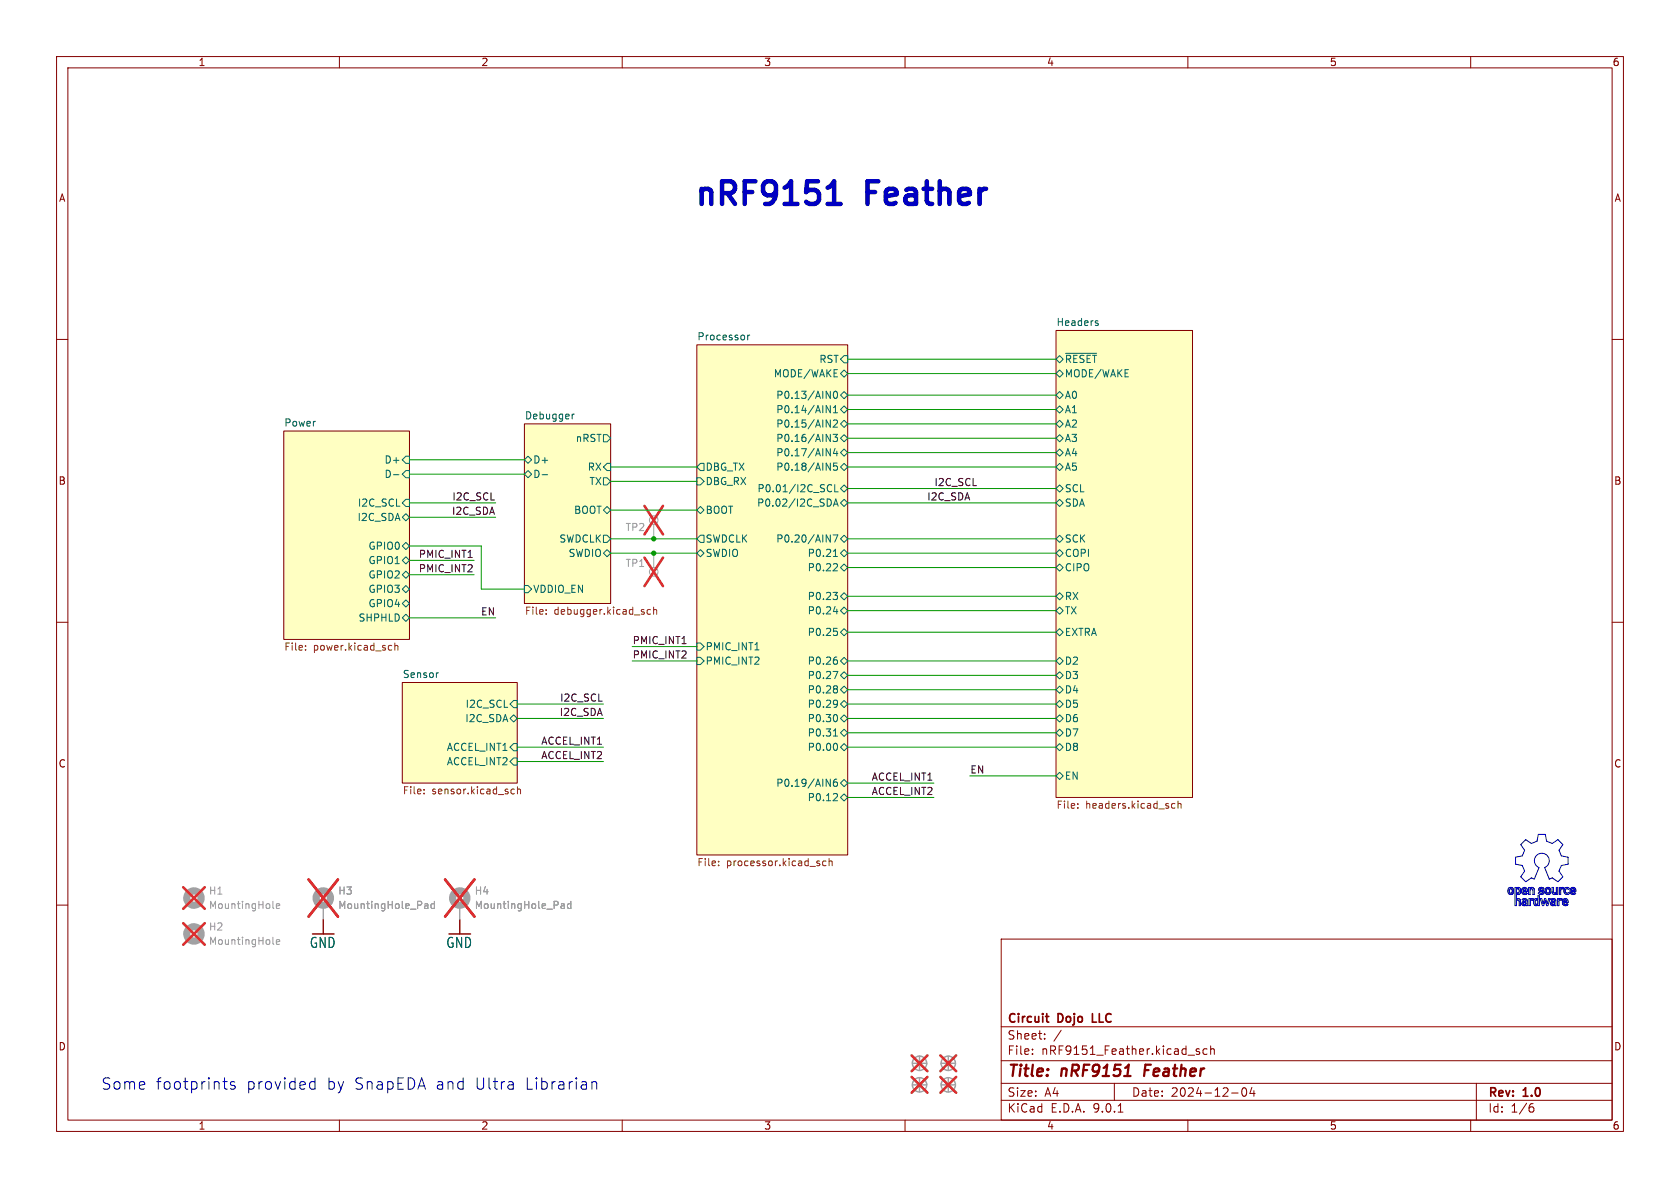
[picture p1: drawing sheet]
<svg xmlns="http://www.w3.org/2000/svg" width="297mm" height="210mm" viewBox="0 0 297 210" stroke-linecap="round" stroke-linejoin="round" font-family="sans-serif">
<g fill="none" stroke="#840000" stroke-width=".18">
<path d="M10 10h277v190h-277zM12 12h273v186h-273zM60 10v2M110 10v2M160 10v2M210 10v2M260 10v2M186.7 58.4h24.1v82.6h-24.1zM10 60h2M50.2 76.2h22.2v36.8h-22.2zM92.7 74.9h15.2v31.8h-15.2zM123.2 61h26.7v90.1h-26.7z"/>
<path d="M285 60h2M10 110h2M285 110h2M71.1 120.7h20.3v17.7h-20.3zM10 160h2M57.1 162.6v2.5M81.3 162.6v2.5M177 166h108v32h-108zM285 160h2M60 198v2M110 198v2M160 198v2"/>
<path d="M177 194.5h108M177 191.5h108M177 187.5h108M177 181.5h108M182.5 186.3v.1M182.5 185.5v.1M184.7 183.6v.1M184.7 182.8v.1M187.6 182.1l-1.3 2M197 191.5v3M197.7 196.6h.8M210 198v2"/>
<path d="M211.5 185.7l.6 .4-.2 .3-.4-.1M212 185.5l-.3-.1-.2 .2M213.4 185.5l-.4-.1-.3 .3v.4l.1 .2h.6M214 185.5l.2-.1 .4 .1 .1 .9M214 184.9v1.5M217.7 193.2h1.2M219.7 192.4l.2-.1a.81 .81 0 0 1 .6 .6 .81 .81 0 0 1-.3 .8l-.2 .1a.81 .81 0 0 1-.3-1.4zM221.3 192.2l-.3 1.1h.9M221.7 192.8v1M260 198v2M261 191.5v6.5M270.6 195.7h.4l.2 .3-.1 .5-.5 .1"/>
<path d="M271 195.1l-.4 .1"/>
</g>
<path d="M202.5 188.2l-.2 2" fill="none" stroke="#840000" stroke-width=".4"/>
<path d="M184.8 179.7h.6M193.1 179.2v1.5h.7M185.3 180.7h.1" fill="none" stroke="#840000" stroke-width=".3"/>
<g fill="#ffffc2" stroke="#ffffc2" stroke-width=".18">
<path d="M123.2 61h26.7v90.1h-26.7z"/>
<path d="M186.7 58.4h24.1v82.6h-24.1z"/>
<path d="M92.7 74.9h15.2v31.8h-15.2z"/>
<path d="M71.1 120.7h20.3v17.7h-20.3z"/>
<path d="M50.2 76.2h22.2v36.8h-22.2z"/>
</g>
<g fill="none" stroke="#006464" stroke-width=".18">
<path d="M132.2 59.2v.9M132.5 59.2l-.3 .3M193.8 57.1l.3 .1 .1 .2-.2 .1h-.3M193.8 56.7l.3 .1M101.2 73.2v.9M101.5 73.2l-.3 .3M106.7 76.8h.6l.6 .7-.6 .6h-.6zM146.1 69.2l.7 1.2v-1.2M146.1 71.7l.7 1.3v-1.3M146.1 74.2l.7 1.3v-1.3M146.1 76.8l.7 1.2v-1.2M146.1 79.3l.7 1.3v-1.3"/>
<path d="M147.3 76.8h.8l-.5 .5 .4 .1v.5l-.2 .1-.5-.1M147.3 74.4l.5-.2 .3 .4-.8 .9h.8M147.3 73h.8M147.3 72.1l.4-.4v1.3M147.5 69.3l.1-.1a.68 .68 0 0 1 .5 .6 .68 .68 0 0 1-.5 .6l-.1-.1-.2-.4zM147.6 79.3l-.3 .9h.8M147.9 79.7v.9M148.6 66l.6-.6 .7 .6-.7 .7zM148.6 69.9l.6-.7 .7 .7-.7 .6zM148.6 77.5l.6-.7 .7 .7-.7 .6zM149.2 71.8l.7 .6-.7 .6-.6-.6zM149.2 74.3l.7 .6-.7 .7-.6-.7z"/>
<path d="M149.2 62.9h.7v1.2h-.7l-.6-.6zM186.7 66l.6-.6 .7 .6-.7 .7zM186.7 63.5l.6-.6 .7 .6-.7 .6zM186.7 69.9l.6-.7 .7 .7-.7 .6zM186.7 74.9l.6-.6 .7 .6-.7 .7zM186.7 72.4l.6-.6 .7 .6-.7 .6zM186.7 77.5l.6-.7 .7 .7-.7 .6zM188.4 62.5h5.5M69.6 83.9h.9M71.1 81.3l.7-.7h.6v1.3h-.6zM71.1 83.8l.7-.6h.6v1.3h-.6zM71.1 91.4l.7-.6 .6 .6-.6 .7z"/>
<path d="M71.1 96.5l.7-.6 .6 .6-.6 .7zM71.1 99.1l.7-.7 .6 .7-.6 .6zM71.8 88.3h.6v1.2h-.6l-.7-.6zM92.7 83.8l.6-.6 .7 .6-.7 .7zM92.7 81.3l.6-.7 .7 .7-.7 .6zM95.8 83.9h1M106.7 97.8l.6-.6 .6 .6-.6 .6zM106.7 94.6h.6l.6 .7-.6 .6h-.6zM106.7 84.5h.6l.6 .6-.6 .6h-.6zM106.7 90.2l.6-.7 .6 .7-.6 .6zM107.3 81.9h.6v1.3h-.6l-.6-.6zM123.2 97.8l.6-.6 .7 .6-.7 .6z"/>
<path d="M123.2 84.5h.6l.7 .6-.7 .6h-.6zM123.8 94.6h.7v1.3h-.7l-.6-.6zM123.8 81.9h.7v1.3h-.7l-.6-.6zM123.8 89.5l.7 .7-.7 .6-.6-.6zM146.1 81.9l.7 1.2v-1.2M146.1 94.6l.7 1.2v-1.2M146.7 85.7l.3 .1M146.7 88.3l.3 .5-.3 .6M147 86.8l-.3 .1M147.3 94.6h.8l-.5 1.2M147.3 89.5l.5-1.3 .4 1.3M147.3 98.4h.8"/>
<path d="M147.5 89.1h.6M147.6 85.7v1.2h.6M147.6 97.3l.1-.2v1.3M147.8 99.6l.3 .3-.1 .3-.7 .7h.8M148 81.9h-.6l-.1 .6 .2-.2 .4 .1 .2 .2-.1 .4-.2 .1-.5-.1M148.6 80l.6-.6 .7 .6-.7 .6zM148.6 82.6l.6-.7 .7 .7-.7 .6zM148.6 86.4l.6-.7 .7 .7-.7 .6zM148.6 95.3l.6-.7 .7 .7-.7 .6zM148.6 97.8l.6-.6 .7 .6-.7 .6zM149.2 88.3l.7 .6-.7 .6-.6-.6zM149.2 99.7l.7 .6-.7 .7-.6-.7z"/>
<path d="M186.7 80l.6-.6 .7 .6-.7 .6zM186.7 95.3l.6-.7 .7 .7-.7 .6zM186.7 82.6l.6-.7 .7 .7-.7 .6zM186.7 97.8l.6-.6 .7 .6-.7 .6zM186.7 86.4l.6-.7 .7 .7-.7 .6zM186.7 88.9l.6-.6 .7 .6-.7 .6zM71.1 106.7l.7-.7 .6 .7-.6 .6zM71.1 101.6l.7-.6 .6 .6-.6 .6zM71.1 104.1l.7-.6 .6 .6-.6 .7zM71.1 109.2l.7-.6 .6 .6-.6 .7zM77.5 118.9l-.2 .1M92.7 103.5h.6l.7 .6-.7 .7h-.6z"/>
<path d="M123.2 113.7h.6l.7 .6-.7 .6h-.6zM123.2 116.2h.6l.7 .6-.7 .7h-.6zM133.5 114.9h.7M147.3 118.7h.8l-.5 1.3M147.3 104.7h.8l-.5 .5M147.3 108.1h.8M147.4 111.1h.6M147.7 116.1h.2M147.8 105.2l.3 .2v.3l-.3 .3M147.8 111.6l.3 .2v.3l-.3 .2M147.8 116.6l.3 .3v.3l-.3 .2M147.9 107.7v.8"/>
<path d="M148.6 116.8l.6-.6 .7 .6-.7 .7zM148.6 119.4l.6-.7 .7 .7-.7 .6zM148.6 105.4l.6-.6 .7 .6-.7 .6zM148.6 108l.6-.7 .7 .7-.7 .6zM148.6 111.8l.6-.7 .7 .7-.7 .6zM186.7 105.4l.6-.6 .7 .6-.7 .6zM186.7 100.3l.6-.6 .7 .6-.7 .7zM186.7 108l.6-.7 .7 .7-.7 .6zM186.7 111.8l.6-.7 .7 .7-.7 .6zM186.7 116.8l.6-.6 .7 .6-.7 .7zM186.7 119.4l.6-.7 .7 .7-.7 .6zM90.2 127l.6-.6 .6 .6-.6 .6z"/>
<path d="M90.2 134.6l.6-.6h.6v1.3h-.6zM90.8 123.8h.6v1.3h-.6l-.6-.6zM90.8 131.4h.6v1.3h-.6l-.6-.6zM146.1 137.7l.7 1.3v-1.3M147.3 130.1h.8M147.6 129l.1-.2v1.3M147.8 126.3a.79 .79 0 0 1 0 1.3M147.8 131.4a.79 .79 0 0 1 0 1.3M147.8 121.2l.3 .3-.3 .3 .3 .2v.3l-.3 .2M147.8 123.8l.2 .1a1.03 1.03 0 0 1-.2 1.1M147.9 137.7l-.3 .1a.86 .86 0 0 0 0 1.2l.4-.1 .1-.4-.3-.3h-.2l-.3 .3M148.1 124.3l-.3 .3"/>
<path d="M148.6 138.4l.6-.6 .7 .6-.7 .7zM148.6 127l.6-.6 .7 .6-.7 .6zM148.6 124.5l.6-.7 .7 .7-.7 .6zM148.6 129.5l.6-.6 .7 .6-.7 .7zM149.2 121.3l.7 .6-.7 .7-.6-.7zM149.2 131.4l.7 .7-.7 .6-.6-.6zM186.7 121.9l.6-.6 .7 .6-.7 .7zM186.7 129.5l.6-.6 .7 .6-.7 .7zM186.7 127l.6-.6 .7 .6-.7 .6zM186.7 132.1l.6-.7 .7 .7-.7 .6zM186.7 124.5l.6-.7 .7 .7-.7 .6zM186.7 137.2l.6-.7 .7 .7-.7 .6z"/>
<path d="M147.8 140.3l.3 .2-.1 .3-.7 .7h.8M148.6 141l.6-.7 .7 .7-.7 .6z"/>
</g>
<g fill="none" stroke="#725600" stroke-width=".18">
<path d="M54 114.8v.1M54 114.2v.1M68.9 114.1l.4 .1M69.3 114.9h-.4M69.8 114.2l.2-.1 .3 .1v.7M69.8 113.7v1.2M96.6 108.5v.1M96.6 107.8v.1M115 107.8l-.4-.1-.2 .3 .1 .5h.5M115.5 107.9l.2-.2 .3 .1 .1 .8M115.5 107.3v1.3M75 139.6v.1"/>
<path d="M90.5 139.6h.4M91.5 139.6l.2-.1 .3 .1v.7M91.5 139.1v1.2M75 140.2v.1M90.5 140.3h.4M127 152.9v.1M127 152.3v.1M146 152.3l-.3-.1-.3 .2 .1 .6h.5M146.6 152.3l.2-.1 .3 .1v.7M146.6 151.8v1.2M190.5 142.8v.1M190.5 142.1v.1"/>
<path d="M207.1 142.6l.3 .3 .3-.1M207.7 142.1l-.3-.1-.3 .3M208.3 142.2l.1-.2 .3 .1 .1 .8M208.3 141.6v1.3"/>
</g>
<g fill="none" stroke="#a1a1a1" stroke-width=".25">
<path d="M161.3 191.8h2.5M161.3 188h2.5M162.6 186.7v2.5M162.6 190.5v2.5M166.4 191.8h2.5M166.4 188h2.5M167.6 186.7v2.5M167.6 190.5v2.5"/>
<circle cx="162.6" cy="188" r="1.27"/>
<circle cx="162.6" cy="191.8" r="1.27"/>
<circle cx="167.6" cy="188" r="1.27"/>
<circle cx="167.6" cy="191.8" r="1.27"/>
</g>
<g fill="none" stroke="#e12e31" stroke-width=".46">
<path d="M113.9 98.6l3.3 5M113.9 89.4l3.3 5.1M117.2 98.6l-3.3 5M117.2 89.4l-3.3 5.1M32.4 156.8l3.8 3.9M36.2 156.8l-3.8 3.9M54.6 155.5l5.1 6.5M59.7 155.5l-5.1 6.5M78.7 155.5l5.2 6.5M83.9 155.5l-5.2 6.5M32.4 163.2l3.8 3.8M36.2 163.2l-3.8 3.8"/>
<path d="M161.2 186.6l2.8 2.8M161.2 190.4l2.8 2.8M164 186.6l-2.8 2.8M164 190.4l-2.8 2.8M166.2 190.4l2.8 2.8M166.2 186.6l2.8 2.8M169 190.4l-2.8 2.8M169 186.6l-2.8 2.8"/>
</g>
<g fill="none" stroke="#a1a1a1" stroke-width="1.3">
<circle cx="34.3" cy="158.7" r="1.27"/>
<circle cx="57.1" cy="158.7" r="1.27"/>
<circle cx="81.3" cy="158.7" r="1.27"/>
<circle cx="34.3" cy="165.1" r="1.27"/>
</g>
<g fill="none" stroke="#a1a1a1" stroke-width=".18">
<path d="M115.6 92.7v2.6M115.6 97.8v2.5M57.1 160v2.6M81.3 160v2.6"/>
<circle cx="115.6" cy="91.9" r=".76"/>
<circle cx="115.6" cy="101.1" r=".76"/>
</g>
<g fill="none" stroke="#989898" stroke-width=".18">
<path d="M75.2 159.8h.4v.8M76.8 159.8h-.4l-.2 .2 .1 .5h.5M76.8 159.3v1.3M99.4 159.8h.3l.1 .8M100.9 159.8h-.3l-.3 .2 .1 .5h.5M100.9 159.3v1.3M48.2 160.4l.2 .2M48.2 166.8l.2 .1M48.9 160.2l.6-.1-.1-.3h-.4l-.1 .1v.6h.5M48.9 166.5l.6-.1-.1-.2-.4-.1-.1 .2v.6h.5M75.6 160.5l-.4 .1M75.6 160.1h-.4"/>
<path d="M99.8 160.5l-.4 .1M99.8 160.1h-.4"/>
</g>
<path d="M82.8 98.5h.7M120.6 113.8h.7" fill="none" stroke="#0f0f0f" stroke-width=".18"/>
<g fill="none" stroke="#0000c2" stroke-width=".18">
<path d="M266.9 157.2l.2-.1 .2 .2v.4l-.1 .2-.3-.2zM267.2 156.9l.4 .3v.5l-.3 .4h-.3l-.4-.3v-.5l.3-.4h.3M267.8 156.9h.3v.1l.4-.1 .3 .2-.1 .9-.3 .1-.3-.1v1l.3-.2 .3 .2 .1 1.1h-.2v-.8l-.3-.2-.2 .2v.8h-.3zM268.1 159h.1M268.2 157.2h.3v.7l-.4-.1zM269.1 159l.5-.2 .3 .2 .1 1.1h-.2v-.1l-.4 .1-.3-.2-.1-.2 .2-.3h.6l-.1-.3-.4 .1zM269.2 157l.5-.1 .3 .4v.3h-.7l.1 .3 .4-.1 .2 .1-.3 .2h-.3a.67 .67 0 0 1-.3-1zM269.3 159.6h.5l-.1 .2-.3 .1zM269.3 157.2l.3-.1 .2 .3h-.5zM269.8 160h.1M270.2 156.9h.3v.1l.4-.1 .3 .1v1.1h-.2v-.8l-.2-.2-.3 .2v.8h-.3zM270.5 157h.1"/>
<path d="M270.5 159v-.1h-.2v1.2h.2l.1-.8 .2-.2M270.5 159h.1M270.5 159l.3-.2 .3 .1-.2 .2h-.1M271.3 158.9l.3-.1 .3 .2v-.6h.2v1.7h-.2v-.1l-.4 .1-.3-.2v-.6zM271.5 159.1l.3 .1 .1 .4-.1 .2h-.4zM272.1 153.4l-.1-.1a1.32 1.32 0 0 1-.3-2 1.32 1.32 0 0 1 2 .1 1.32 1.32 0 0 1-.6 2l.8 2 .5-.2 1 .7 .9-.9-.7-1M272.3 157.1l.5 .1 .2-.2-.4-.1h-.4l-.2 .3 .1 .3M272.3 157.1v.2l.6 .2 .1 .4-.4 .2-.5-.1-.2-.1 .2-.2 .4 .2 .2-.1-.6-.3M272.8 159.7h.1M272.8 159.7l.3-.8h.2l.2 .8M273.2 159.2l-.3 .9h-.2l-.4-1.2h.3l.2 .8M273.2 159.2h.1"/>
<path d="M273.2 159.2l.2 .9h.2l.4-1.2h-.2l-.3 .8M273.2 147.6l.3 1.1 .9 .4 1-.7 .9 .9-.7 1M273.2 147.5h-1.2l-.3 1.2-.9 .4-1.1-.6-.8 .8 .6 1-.4 1-1.2 .3v1.2l1.2 .2 .4 1-.6 1 .8 .9 1-.7 .6 .2 .8-2M273.5 157.2l.2-.1 .2 .2v.4l-.1 .2-.4-.2zM273.5 156.9h.3M273.5 159.7h.1M273.8 156.9l.3 .3 .1 .5-.2 .3-.3 .1-.4-.1-.1-.3v-.5l.3-.3M274.2 159l.4-.2 .4 .2 .1 1.1h-.3v-.1l-.4 .1-.2-.1-.1-.3 .1-.2 .6-.1v-.3l-.5 .1zM274.3 159.6h.5v.2l-.4 .1zM274.4 156.9h.2l.1 .8 .2 .2 .2-.2v-.8h.3v1.2h-.3v-.1l-.3 .1-.3-.1zM274.8 160h.1M275.1 158h.1"/>
<path d="M275.4 158.9h.2v.1l.3-.2 .3 .1-.2 .2h-.2l-.2 .1v.9h-.2zM275.6 159h.1M275.6 150.3l.4 1 1.2 .3v1.2l-1.2 .2-.4 1M275.7 156.9h.2v.1l.3-.1 .3 .1-.2 .2-.2-.1-.2 .2v.8h-.2zM275.9 157h.1M276.3 159.8l-.1-.5 .2-.3 .3-.2 .4 .2 .1 .6h-.7l.1 .2h.4l.1 .2-.5 .1-.3-.3M276.6 157.1l.4-.2 .5 .2-.2 .1-.2-.1-.3 .1-.1 .4 .2 .3M276.6 157.1l-.1 .2a.58 .58 0 0 0 .2 .8 .58 .58 0 0 0 .8-.2l-.2-.1-.4 .1M277 159.2v.2h-.5l.2-.3 .3 .1M278 157.1l.2 .1 .1 .2h-.5l.2-.3M278.6 157.2l-.3-.3h-.4a.73 .73 0 0 0-.2 1l.4 .2 .4-.1-.1-.2-.5 .1-.1-.3h.8l-.1-.4M39.4 191.2h.8"/>
<path d="M39.8 192.4l.4 .1M41.5 191.3l-.5-.1-.3 .3 .1 .3 .7 .2 .1 .2-.1 .2-.2 .1-.6-.1M54.9 191.3l.2-.1 .6 .1M54.9 192.4l.2 .1 .6-.1M55.7 190.5v2M104.6 191.4a.5 .5 0 0 1 .9 .1v1"/>
</g>
<g fill="none" stroke="#009600" stroke-width=".18">
<path d="M149.9 74.9h36.8M149.9 77.5h36.8M149.9 72.4h36.8M149.9 63.5h36.8M149.9 66h36.8M149.9 69.9h36.8M72.4 81.3h20.3M72.4 88.9h15.2M72.4 83.8h20.3M72.4 96.5h12.7v7.6h7.6M72.4 99.1h11.4M72.4 91.4h15.2"/>
<path d="M107.9 82.6h15.3M107.9 95.3h15.3M107.9 97.8h15.3M107.9 85.1h15.3M107.9 90.2h15.3M149.9 82.6h36.8M149.9 95.3h36.8M149.9 97.8h36.8M149.9 88.9h36.8M149.9 80h36.8M149.9 86.4h36.8M72.4 101.6h11.4"/>
<path d="M72.4 109.2h15.2M111.8 114.3h11.4M111.8 116.8h11.4M149.9 116.8h36.8M149.9 100.3h36.8M149.9 111.8h36.8M149.9 108h36.8M149.9 105.4h36.8M149.9 119.4h36.8M91.4 124.5h15.3M91.4 127h15.3M91.4 134.6h15.3"/>
<path d="M91.4 132.1h15.3M149.9 124.5h36.8M149.9 138.4h15.2M149.9 127h36.8M149.9 132.1h36.8M149.9 129.5h36.8M149.9 121.9h36.8M171.4 137.2h15.3M149.9 141h15.2"/>
</g>
<path d="M146.3 36h2.3M146.7 33l.8-1v4" fill="none" stroke="#0000c2" stroke-width=".8"/>
<g fill="#009600" stroke="#009600" stroke-width=".18">
<circle cx="115.6" cy="97.8" r=".38"/>
<circle cx="115.6" cy="95.3" r=".38"/>
</g>
<g font-size="5.6" fill="#0000c2">
<text x="122.6" y="36.6">nRF9151</text>
<text x="153.5" y="36.6">Feather</text>
</g>
<g font-size="2.8" fill="#840000">
<text x="178" y="190.9">Title:</text>
<text x="187.7" y="190.9">nRF9151</text>
<text x="203.1" y="190.9">Feather</text>
</g>
<g font-size="2.8" fill="#0000c2">
<text x="17.8" y="192.8">Some</text>
<text x="27.5" y="192.8">footprints</text>
<text x="43.5" y="192.8">provided</text>
<text x="57.8" y="192.8">by</text>
<text x="62.7" y="192.8">SnapEDA</text>
<text x="77.1" y="192.8">and</text>
<text x="84.1" y="192.8">Ultra</text>
<text x="93" y="192.8">Librarian</text>
</g>
<g font-size="2.5" fill="#006464">
<text x="54.7" y="167.8">GND</text>
<text x="78.8" y="167.8">GND</text>
</g>
<g font-size="2.1" fill="#840000">
<text x="178" y="184">Sheet:</text>
<text x="178" y="181.2">Circuit</text>
<text x="187.1" y="181.2">Dojo</text>
<text x="193.8" y="181.2">LLC</text>
<text x="178" y="186.7">File:</text>
<text x="184.1" y="186.7">nRF9151_Feather.kicad_sch</text>
<text x="178" y="196.9">KiCad</text>
<text x="178" y="194.1">Size:</text>
<text x="184.7" y="194.1">A4</text>
<text x="185.7" y="196.9">E.D.A.</text>
<text x="193.3" y="196.9">9.0.1</text>
<text x="200" y="194.1">Date:</text>
<text x="207" y="194.1">2024-12-04</text>
<text x="263" y="194.3">Rev:</text>
<text x="263" y="196.9">Id:</text>
<text x="267.1" y="196.9">1/6</text>
<text x="269.4" y="194.3">1.0</text>
</g>
<g font-size="1.8" fill="#840000">
<text x="35" y="11.9">1</text>
<text x="85" y="11.9">2</text>
<text x="135" y="11.9">3</text>
<text x="185" y="11.9">4</text>
<text x="235" y="11.9">5</text>
<text x="285" y="11.9">6</text>
<text x="10.3" y="35.9">A</text>
<text x="285.3" y="35.9">A</text>
<text x="10.3" y="85.9">B</text>
<text x="285.3" y="85.9">B</text>
<text x="10.3" y="135.9">C</text>
<text x="285.3" y="135.9">C</text>
<text x="10.3" y="185.9">D</text>
<text x="285.3" y="185.9">D</text>
<text x="35" y="199.9">1</text>
<text x="85" y="199.9">2</text>
<text x="135" y="199.9">3</text>
<text x="185" y="199.9">4</text>
<text x="235" y="199.9">5</text>
<text x="285" y="199.9">6</text>
</g>
<g font-size="1.8" fill="#006464">
<text x="186.7" y="57.7">Headers</text>
<text x="123.2" y="60.2">Processor</text>
<text x="144.7" y="64.4">RST</text>
<text x="188.2" y="64.4">~{RESET}</text>
<text x="136.7" y="66.9">MODE/WAKE</text>
<text x="137.1" y="70.7">P0.13/AIN0</text>
<text x="188.2" y="66.9">MODE/WAKE</text>
<text x="188.2" y="70.7">A0</text>
<text x="50.2" y="75.5">Power</text>
<text x="92.7" y="74.2">Debugger</text>
<text x="137.1" y="73.3">P0.14/AIN1</text>
<text x="137.1" y="75.8">P0.15/AIN2</text>
<text x="188.2" y="75.8">A2</text>
<text x="188.2" y="73.3">A1</text>
<text x="67.9" y="82.1">D+</text>
<text x="94.2" y="82.1">D+</text>
<text x="101.7" y="78.3">nRST</text>
<text x="103.8" y="83.4">RX</text>
<text x="124.7" y="83.4">DBG_TX</text>
<text x="137.1" y="78.3">P0.16/AIN3</text>
<text x="137.1" y="80.9">P0.17/AIN4</text>
<text x="137.1" y="83.4">P0.18/AIN5</text>
<text x="188.2" y="78.3">A3</text>
<text x="188.2" y="80.9">A4</text>
<text x="188.2" y="83.4">A5</text>
<text x="63.2" y="89.8">I2C_SCL</text>
<text x="67.9" y="84.7">D-</text>
<text x="94.2" y="84.7">D-</text>
<text x="104.1" y="86">TX</text>
<text x="124.7" y="86">DBG_RX</text>
<text x="133.7" y="89.8">P0.02/I2C_SDA</text>
<text x="133.8" y="87.2">P0.01/I2C_SCL</text>
<text x="188.2" y="87.2">SCL</text>
<text x="188.2" y="89.8">SDA</text>
<text x="63.1" y="92.3">I2C_SDA</text>
<text x="101.4" y="91">BOOT</text>
<text x="124.7" y="91">BOOT</text>
<text x="65" y="97.4">GPIO0</text>
<text x="65" y="99.9">GPIO1</text>
<text x="98.8" y="96.1">SWDCLK</text>
<text x="100.4" y="98.7">SWDIO</text>
<text x="124.7" y="98.7">SWDIO</text>
<text x="124.7" y="96.1">SWDCLK</text>
<text x="137.1" y="96.1">P0.20/AIN7</text>
<text x="142.7" y="101.2">P0.22</text>
<text x="142.7" y="98.7">P0.21</text>
<text x="188.2" y="101.2">CIPO</text>
<text x="188.2" y="96.1">SCK</text>
<text x="188.2" y="98.7">COPI</text>
<text x="65" y="107.5">GPIO4</text>
<text x="65" y="102.5">GPIO2</text>
<text x="65" y="105">GPIO3</text>
<text x="94.2" y="105">VDDIO_EN</text>
<text x="142.7" y="106.3">P0.23</text>
<text x="188.2" y="106.3">RX</text>
<text x="63.3" y="110.1">SHPHLD</text>
<text x="142.7" y="108.8">P0.24</text>
<text x="142.7" y="112.6">P0.25</text>
<text x="188.2" y="108.8">TX</text>
<text x="188.2" y="112.6">EXTRA</text>
<text x="71.1" y="119.9">Sensor</text>
<text x="124.7" y="115.2">PMIC_INT1</text>
<text x="124.7" y="117.7">PMIC_INT2</text>
<text x="142.7" y="117.7">P0.26</text>
<text x="188.2" y="117.7">D2</text>
<text x="82.2" y="125.3">I2C_SCL</text>
<text x="142.7" y="120.2">P0.27</text>
<text x="142.7" y="122.8">P0.28</text>
<text x="142.7" y="125.3">P0.29</text>
<text x="188.2" y="122.8">D4</text>
<text x="188.2" y="125.3">D5</text>
<text x="188.2" y="120.2">D3</text>
<text x="82.2" y="127.9">I2C_SDA</text>
<text x="142.7" y="127.9">P0.30</text>
<text x="142.7" y="130.4">P0.31</text>
<text x="188.2" y="130.4">D7</text>
<text x="188.2" y="127.9">D6</text>
<text x="78.9" y="135.5">ACCEL_INT2</text>
<text x="78.9" y="132.9">ACCEL_INT1</text>
<text x="142.7" y="132.9">P0.00</text>
<text x="188.2" y="132.9">D8</text>
<text x="137.1" y="139.3">P0.19/AIN6</text>
<text x="142.7" y="141.8">P0.12</text>
<text x="188.2" y="138">EN</text>
</g>
<g font-size="1.8" fill="#0f0f0f">
<text x="79.9" y="88.6">I2C_SCL</text>
<text x="163.8" y="88.6">I2C_SDA</text>
<text x="165.1" y="86">I2C_SCL</text>
<text x="79.8" y="91.1">I2C_SDA</text>
<text x="73.9" y="98.7">PMIC_INT1</text>
<text x="73.9" y="101.3">PMIC_INT2</text>
<text x="84.9" y="108.9">EN</text>
<text x="111.8" y="114">PMIC_INT1</text>
<text x="111.8" y="116.5">PMIC_INT2</text>
<text x="98.9" y="124.1">I2C_SCL</text>
<text x="95.6" y="131.7">ACCEL_INT1</text>
<text x="98.9" y="126.7">I2C_SDA</text>
<text x="95.6" y="134.3">ACCEL_INT2</text>
<text x="171.4" y="136.8">EN</text>
<text x="154" y="140.6">ACCEL_INT2</text>
<text x="154" y="138.1">ACCEL_INT1</text>
</g>
<g font-size="1.8" fill="#989898">
<text x="110.5" y="94.1">TP2</text>
<text x="110.5" y="100.4">TP1</text>
<text x="36.8" y="158.3">H1</text>
<text x="36.8" y="160.9">MountingHole</text>
<text x="59.7" y="158.3">H3</text>
<text x="59.7" y="160.9">MountingHole_Pad</text>
<text x="83.8" y="158.3">H4</text>
<text x="83.8" y="160.9">MountingHole_Pad</text>
<text x="36.8" y="164.7">H2</text>
<text x="36.8" y="167.2">MountingHole</text>
</g>
<g font-size="1.8" fill="#725600">
<text x="92.7" y="109">File:</text>
<text x="97.9" y="109">debugger.kicad_sch</text>
<text x="50.2" y="115.3">File:</text>
<text x="55.4" y="115.3">power.kicad_sch</text>
<text x="71.1" y="140.7">File:</text>
<text x="76.3" y="140.7">sensor.kicad_sch</text>
<text x="186.7" y="143.3">File:</text>
<text x="191.9" y="143.3">headers.kicad_sch</text>
<text x="123.2" y="153.4">File:</text>
<text x="128.4" y="153.4">processor.kicad_sch</text>
</g>
</svg>
